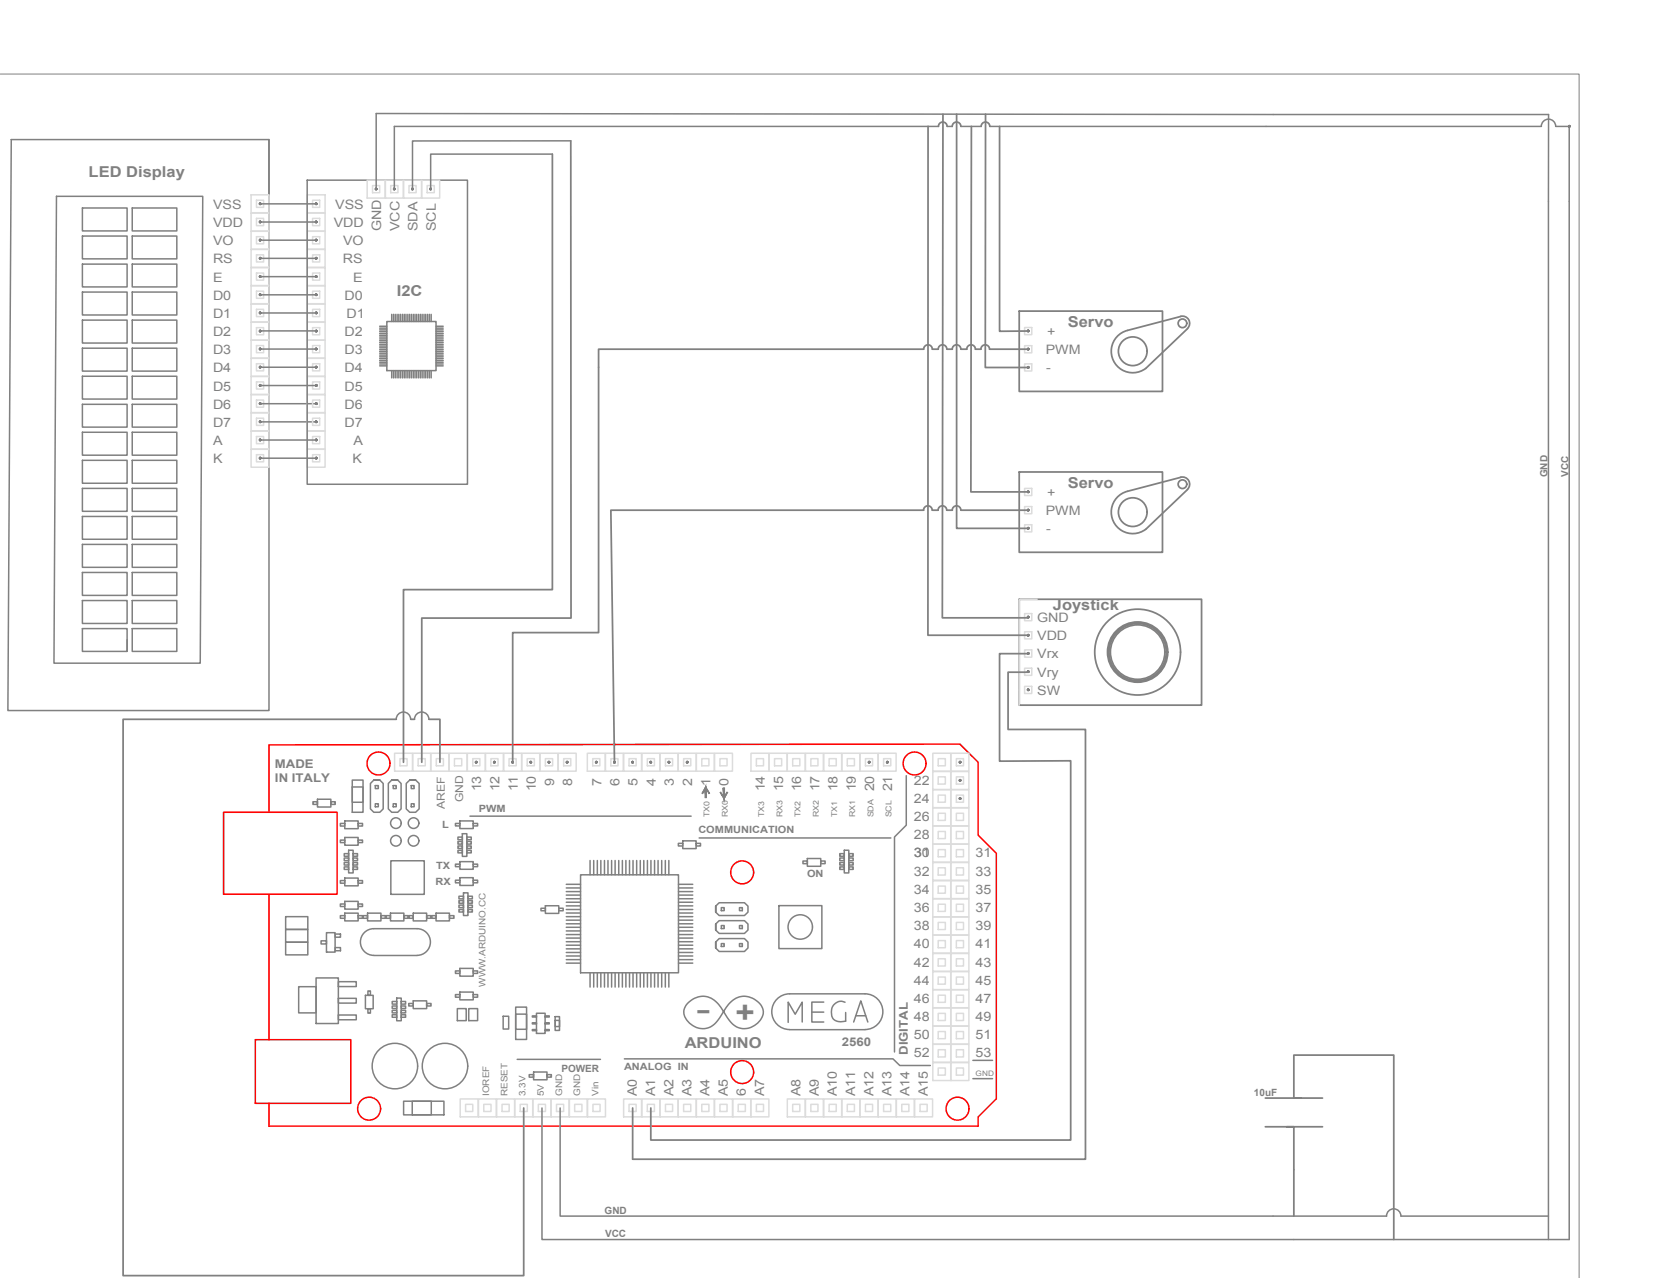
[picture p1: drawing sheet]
<svg xmlns="http://www.w3.org/2000/svg" width="279mm" height="216mm" viewBox="0 0 279 216" stroke-linecap="round" stroke-linejoin="round" font-family="sans-serif">
<!-- layer: 0 -->
<g fill="none" stroke="#f00" stroke-width=".25">
<path d="M37.8 137.2h19.2v13.9h-19.2zM45.5 137.2v-11.4l116.7-.1 3.1 3.1v12.3l3.1 3v41.5l-3.1 3.1v1.5h-119.8v-3.8M45.5 151.1v24.5M43.2 175.6h16.1v10.8h-16.1z"/>
<circle cx="64" cy="129" r="1.94"/>
<circle cx="154.6" cy="129" r="1.94"/>
<circle cx="125.4" cy="147.4" r="1.94"/>
<circle cx="62.4" cy="187.3" r="1.94"/>
<circle cx="125.4" cy="181.1" r="1.94"/>
<circle cx="161.9" cy="187.3" r="1.94"/>
</g>
<g fill="none" stroke="#dcdcdc" stroke-width=".25">
<path d="M42.4 32.9h3.1v3h-3.1zM42.4 36h3.1v3h-3.1zM42.4 39.1h3.1v3h-3.1zM43.3 33.8h1.3v1.2h-1.3zM43.3 36.9h1.3v1.2h-1.3zM43.3 40h1.3v1.2h-1.3zM51.9 32.9h3v3h-3zM51.9 36h3v3h-3zM51.9 39.1h3v3h-3zM52.8 33.8h1.2v1.2h-1.2zM52.8 36.9h1.2v1.2h-1.2zM52.8 40h1.2v1.2h-1.2z"/>
<path d="M62.1 30.4h3v3.1h-3zM63 31.3h1.2v1.3h-1.2zM65.2 30.4h3v3.1h-3zM66 31.3h1.3v1.3h-1.3zM68.2 30.4h3v3.1h-3zM69.1 31.3h1.2v1.3h-1.2zM71.3 30.4h3v3.1h-3zM72.2 31.3h1.2v1.3h-1.2zM42.4 42.1h3.1v3.1h-3.1zM42.4 45.2h3.1v3h-3.1zM42.4 48.3h3.1v3h-3.1zM42.4 51.4h3.1v3h-3.1z"/>
<path d="M42.4 54.4h3.1v3.1h-3.1zM42.4 57.5h3.1v3h-3.1zM43.3 43.1h1.3v1.2h-1.3zM43.3 46.1h1.3v1.2h-1.3zM43.3 49.2h1.3v1.2h-1.3zM43.3 52.3h1.3v1.2h-1.3zM43.3 55.4h1.3v1.2h-1.3zM43.3 58.4h1.3v1.2h-1.3zM51.9 42.1h3v3.1h-3zM51.9 45.2h3v3h-3zM51.9 48.3h3v3h-3zM51.9 51.4h3v3h-3z"/>
<path d="M51.9 54.4h3v3.1h-3zM51.9 57.5h3v3h-3zM52.8 43.1h1.2v1.2h-1.2zM52.8 46.1h1.2v1.2h-1.2zM52.8 49.2h1.2v1.2h-1.2zM52.8 52.3h1.2v1.2h-1.2zM52.8 55.4h1.2v1.2h-1.2zM52.8 58.4h1.2v1.2h-1.2zM173.2 55.3h1.2v1.2h-1.2zM173.2 58.4h1.2v1.2h-1.2zM42.4 60.5h3.1v3.1h-3.1zM42.4 63.6h3.1v3h-3.1z"/>
<path d="M42.4 66.7h3.1v3h-3.1zM42.4 69.7h3.1v3.1h-3.1zM42.4 72.8h3.1v3.1h-3.1zM42.4 75.9h3.1v3h-3.1zM43.3 61.4h1.3v1.3h-1.3zM43.3 64.5h1.3v1.2h-1.3zM43.3 67.6h1.3v1.2h-1.3zM43.3 70.7h1.3v1.2h-1.3zM43.3 73.7h1.3v1.3h-1.3zM43.3 76.8h1.3v1.2h-1.3zM51.9 60.5h3v3.1h-3zM51.9 63.6h3v3h-3z"/>
<path d="M51.9 66.7h3v3h-3zM51.9 69.7h3v3.1h-3zM51.9 72.8h3v3.1h-3zM51.9 75.9h3v3h-3zM52.8 61.4h1.2v1.3h-1.2zM52.8 64.5h1.2v1.2h-1.2zM52.8 67.6h1.2v1.2h-1.2zM52.8 70.7h1.2v1.2h-1.2zM52.8 73.7h1.2v1.3h-1.2zM52.8 76.8h1.2v1.2h-1.2zM173.2 61.5h1.2v1.2h-1.2zM173.2 82.5h1.2v1.2h-1.2z"/>
<path d="M173.2 85.6h1.2v1.2h-1.2zM173.2 88.6h1.2v1.3h-1.2zM172.3 104.3v3M172.3 107.4v3M172.3 110.4v3.1M172.3 113.5v3M172.3 116.6v2.5M173.2 103.7h1.2v1.2h-1.2zM173.2 106.7h1.2v1.2h-1.2zM173.2 109.8h1.2v1.2h-1.2zM173.2 112.9h1.2v1.2h-1.2zM173.2 116h1.2v1.2h-1.2z"/>
<path d="M175.3 101.2h-3v3.1M66.7 127.3h3v3h-3zM67.6 128.2h1.2v1.2h-1.2zM69.8 127.3h3v3h-3zM70.7 128.2h1.2v1.2h-1.2zM72.8 127.3h3.1v3h-3.1zM73.7 128.2h1.3v1.2h-1.3zM75.9 127.3h3v3h-3zM76.8 128.2h1.2v1.2h-1.2zM79 127.3h3v3h-3zM79.9 128.2h1.2v1.2h-1.2zM82.1 127.3h3v3h-3z"/>
<path d="M83 128.2h1.2v1.2h-1.2zM85.1 127.3h3.1v3h-3.1zM86 128.2h1.2v1.2h-1.2zM88.2 127.3h3v3h-3zM89.1 128.2h1.2v1.2h-1.2zM91.3 127.3h3v3h-3zM92.2 128.2h1.2v1.2h-1.2zM94.4 127.3h3v3h-3zM95.3 128.2h1.2v1.2h-1.2zM99.3 127.3h3v3h-3zM100.2 128.2h1.2v1.2h-1.2zM102.3 127.3h3.1v3h-3.1z"/>
<path d="M103.3 128.2h1.2v1.2h-1.2zM105.4 127.3h3v3h-3zM106.3 128.2h1.2v1.2h-1.2zM108.5 127.3h3v3h-3zM109.4 128.2h1.2v1.2h-1.2zM111.6 127.3h3v3h-3zM112.5 128.2h1.2v1.2h-1.2zM114.6 127.3h3.1v3h-3.1zM115.5 128.2h1.3v1.2h-1.3zM117.7 127.3h3v3h-3zM118.6 128.2h1.2v1.2h-1.2zM120.8 127.3h3v3h-3z"/>
<path d="M121.7 128.2h1.2v1.2h-1.2zM126.9 127.3h3.1v3h-3.1zM127.8 128.2h1.3v1.2h-1.3zM130 127.3h3v3h-3zM130.9 128.2h1.2v1.2h-1.2zM133.1 127.3h3v3h-3zM134 128.2h1.2v1.2h-1.2zM136.1 127.3h3.1v3h-3.1zM137.1 128.2h1.2v1.2h-1.2zM139.2 127.3h3.1v3h-3.1zM140.1 128.2h1.3v1.2h-1.3zM142.3 127.3h3v3h-3z"/>
<path d="M143.2 128.2h1.2v1.2h-1.2zM145.4 127.3h3v3h-3zM146.3 128.2h1.2v1.2h-1.2zM148.4 127.3h3.1v3h-3.1zM149.4 128.2h1.2v1.2h-1.2zM157.7 127.3h3v3h-3zM157.7 130.3h3v3.1h-3zM157.7 133.4h3v3h-3zM157.7 136.5h3v3h-3zM157.7 139.6h3v3h-3zM158.6 128.2h1.2v1.2h-1.2zM158.6 131.2h1.2v1.3h-1.2z"/>
<path d="M158.6 134.3h1.2v1.2h-1.2zM158.6 137.4h1.2v1.2h-1.2zM160.7 127.3h3.1v3h-3.1zM160.7 130.3h3.1v3.1h-3.1zM160.7 133.4h3.1v3h-3.1zM160.7 136.5h3.1v3h-3.1zM160.7 139.6h3.1v3h-3.1zM161.6 128.2h1.3v1.2h-1.3zM161.6 131.2h1.3v1.3h-1.3zM161.6 134.3h1.3v1.2h-1.3zM161.6 137.4h1.3v1.2h-1.3zM157.7 142.6h3v3h-3z"/>
<path d="M157.7 145.7h3v3h-3zM157.7 148.8h3v3h-3zM157.7 151.8h3v3.1h-3zM157.7 154.9h3v3h-3zM157.7 158h3v3h-3zM158.6 140.5h1.2v1.2h-1.2zM158.6 143.5h1.2v1.2h-1.2zM158.6 146.6h1.2v1.2h-1.2zM158.6 149.7h1.2v1.2h-1.2zM158.6 152.8h1.2v1.2h-1.2zM158.6 155.8h1.2v1.2h-1.2zM158.6 158.9h1.2v1.2h-1.2z"/>
<path d="M160.7 142.6h3.1v3h-3.1zM160.7 145.7h3.1v3h-3.1zM160.7 148.8h3.1v3h-3.1zM160.7 151.8h3.1v3.1h-3.1zM160.7 154.9h3.1v3h-3.1zM160.7 158h3.1v3h-3.1zM161.6 140.5h1.3v1.2h-1.3zM161.6 143.5h1.3v1.2h-1.3zM161.6 146.6h1.3v1.2h-1.3zM161.6 149.7h1.3v1.2h-1.3zM161.6 152.8h1.3v1.2h-1.3zM161.6 155.8h1.3v1.2h-1.3z"/>
<path d="M161.6 158.9h1.3v1.2h-1.3zM157.7 161.1h3v3h-3zM157.7 164.1h3v3.1h-3zM157.7 167.2h3v3h-3zM157.7 170.3h3v3h-3zM157.7 173.4h3v3h-3zM157.7 176.4h3v3.1h-3zM157.7 179.5h3v3h-3zM158.6 162h1.2v1.2h-1.2zM158.6 165.1h1.2v1.2h-1.2zM158.6 168.1h1.2v1.2h-1.2zM158.6 171.2h1.2v1.2h-1.2z"/>
<path d="M158.6 174.3h1.2v1.2h-1.2zM158.6 177.3h1.2v1.3h-1.2zM160.7 161.1h3.1v3h-3.1zM160.7 164.1h3.1v3.1h-3.1zM160.7 167.2h3.1v3h-3.1zM160.7 170.3h3.1v3h-3.1zM160.7 173.4h3.1v3h-3.1zM160.7 176.4h3.1v3.1h-3.1zM160.7 179.5h3.1v3h-3.1zM161.6 162h1.3v1.2h-1.3zM161.6 165.1h1.3v1.2h-1.3zM161.6 168.1h1.3v1.2h-1.3z"/>
<path d="M161.6 171.2h1.3v1.2h-1.3zM161.6 174.3h1.3v1.2h-1.3zM161.6 177.3h1.3v1.3h-1.3zM77.8 185.7h3v3h-3zM78.7 186.6h1.2v1.2h-1.2zM80.9 185.7h3v3h-3zM81.8 186.6h1.2v1.2h-1.2zM83.9 185.7h3.1v3h-3.1zM84.9 186.6h1.2v1.2h-1.2zM87 185.7h3v3h-3zM87.9 186.6h1.2v1.2h-1.2zM90.1 185.7h3v3h-3z"/>
<path d="M91 186.6h1.2v1.2h-1.2zM93.2 185.7h3v3h-3zM94.1 186.6h1.2v1.2h-1.2zM96.2 185.7h3.1v3h-3.1zM97.1 186.6h1.3v1.2h-1.3zM99.3 185.7h3v3h-3zM100.2 186.6h1.2v1.2h-1.2zM105.4 185.7h3v3h-3zM106.3 186.6h1.2v1.2h-1.2zM108.5 185.7h3v3h-3zM109.4 186.6h1.2v1.2h-1.2zM111.6 185.7h3v3h-3z"/>
<path d="M112.5 186.6h1.2v1.2h-1.2zM114.6 185.7h3.1v3h-3.1zM115.5 186.6h1.3v1.2h-1.3zM117.7 185.7h3v3h-3zM118.6 186.6h1.2v1.2h-1.2zM120.8 185.7h3v3h-3zM121.7 186.6h1.2v1.2h-1.2zM123.9 185.7h3v3h-3zM124.8 186.6h1.2v1.2h-1.2zM126.9 185.7h3.1v3h-3.1zM127.8 186.6h1.3v1.2h-1.3zM133.1 185.7h3v3h-3z"/>
<path d="M134 186.6h1.2v1.2h-1.2zM136.1 185.7h3.1v3h-3.1zM137.1 186.6h1.2v1.2h-1.2zM139.2 185.7h3.1v3h-3.1zM140.1 186.6h1.3v1.2h-1.3zM142.3 185.7h3v3h-3zM143.2 186.6h1.2v1.2h-1.2zM145.4 185.7h3v3h-3zM146.3 186.6h1.2v1.2h-1.2zM148.4 185.7h3.1v3h-3.1zM149.4 186.6h1.2v1.2h-1.2zM151.5 185.7h3v3h-3z"/>
<path d="M152.4 186.6h1.2v1.2h-1.2zM154.6 185.7h3v3h-3zM155.5 186.6h1.2v1.2h-1.2zM158.6 180.4h1.2v1.2h-1.2zM161.6 180.4h1.3v1.2h-1.3z"/>
</g>
<g fill="none" stroke="#808080" stroke-width=".25">
<path d="M1.9 23.6h43.6v96.4h-44.2zM9.5 33.2h24.8l-.5 78.8h-24.7zM13.9 35.1h7.6v3.9h-7.6zM13.9 39.9h7.6v3.8h-7.6zM22.4 35.1h7.5v3.9h-7.5zM22.4 39.9h7.5v3.8h-7.5zM43.9 37.5h9.5M43.9 34.4h9.5M44 34.4h.1M44 37.5h.1M45.5 23.6v9.3M51.9 30.4h27.1v51.4h-27.1z"/>
<path d="M53.4 34.4h.1M53.4 37.5h.1M63.6 31.9h.1M63.6 31.9v-12.7l198.1 .1v190.1M66.7 31.9h.1M69.7 31.9h.1M72.8 31.9h.1M93.4 26h-20.6v5.9M96.5 23.8h-26.8v8.1M158.6 21.4h-91.9v10.5M160.1 21.4h.9M162.4 21.4h3.5"/>
<path d="M167.3 21.4h93.2M260.5 21.3a1.22 1.22 0 0 1 1.2-1.2 1.22 1.22 0 0 1 1.3 1.2l2.2 .1M265.2 21.4v188h-173.6v-22.2M265.3 21.4h.1M13.9 44.6h7.6v3.9h-7.6zM13.9 49.3h7.6v3.9h-7.6zM13.9 54.1h7.6v3.9h-7.6zM13.9 58.8h7.6v3.9h-7.6zM22.4 44.6h7.5v3.9h-7.5zM22.4 49.3h7.5v3.9h-7.5zM22.4 54.1h7.5v3.9h-7.5zM22.4 58.8h7.5v3.9h-7.5z"/>
<path d="M43.9 59h9.5M43.9 55.9h9.5M43.9 52.9h9.5M43.9 49.8h9.5M43.9 46.7h9.5M43.9 43.6h9.5M43.9 40.6h9.5M44 40.6h.1M44 43.6h.1M44 46.7h.1M44 49.8h.1M44 59h.1"/>
<path d="M44 55.9h.1M44 52.9h.1M53.4 40.6h.1M53.4 43.6h.1M53.4 46.7h.1M53.4 49.8h.1M53.4 59h.1M53.5 52.9h.1M53.5 55.9h.1M64.2 58.5h1.2M64.2 58.8h1.2M64.2 59.1h1.2"/>
<path d="M64.2 59.4h1.2M64.2 59.7h1.2M64.2 60h1.2M64.2 55.1h1.2M64.2 55.4h1.2M64.2 55.7h1.2M64.2 56h1.2M64.2 56.3h1.2M64.2 56.6h1.2M64.2 56.9h1.2M64.2 57.3h1.2M64.2 57.6h1.2"/>
<path d="M64.2 57.8h1.2M64.2 58.2h1.2M65.4 54.3h8.3v8.3h-8.3zM66.2 53.1v1.2M66.5 53.1v1.2M66.8 53.1v1.2M67.1 53.1v1.2M67.4 53.1v1.2M67.7 53.1v1.2M68 53.1v1.2M68.3 53.1v1.2M68.6 53.1v1.2"/>
<path d="M68.9 53.1v1.2M69.2 53.1v1.2M69.5 53.1v1.2M69.9 53.1v1.2M70.1 53.1v1.2M70.4 53.1v1.2M70.8 53.1v1.2M71.1 53.1v1.2M71.4 53.1v1.2M71.7 53.1v1.2M72 53.1v1.2M72.3 53.1v1.2"/>
<path d="M72.6 53.1v1.2M72.9 53.1v1.2M73.7 58.5h1.2M73.7 58.8h1.2M73.7 59.1h1.2M73.7 59.4h1.2M73.7 59.7h1.2M73.7 60h1.2M73.7 55.1h1.2M73.7 55.4h1.2M73.7 55.7h1.2M73.7 56h1.2"/>
<path d="M73.7 56.3h1.2M73.7 56.6h1.2M73.7 56.9h1.2M73.7 57.3h1.2M73.7 57.6h1.2M73.7 57.8h1.2M73.7 58.2h1.2M173.8 55.9h.1M173.8 59h.1M13.9 63.6h7.6v3.8h-7.6zM13.9 68.3h7.6v3.9h-7.6zM13.9 73h7.6v3.9h-7.6z"/>
<path d="M13.9 77.8h7.6v3.8h-7.6zM22.4 63.6h7.5v3.8h-7.5zM22.4 68.3h7.5v3.9h-7.5zM22.4 73h7.5v3.9h-7.5zM22.4 77.8h7.5v3.8h-7.5zM43.9 71.3h9.5M43.9 68.2h9.5M43.9 77.4h9.5M43.9 74.3h9.5M43.9 65.1h9.5M43.9 62h9.5M44 62h.1"/>
<path d="M44 68.2h.1M44 65.1h.1M44 71.3h.1M44 74.3h.1M44 77.4h.1M53.4 62h.1M53.4 71.3h.1M53.5 65.1h.1M53.5 68.2h.1M53.5 74.3h.1M53.5 77.4h.1M64.2 60.3h1.2"/>
<path d="M64.2 60.6h1.2M64.2 60.9h1.2M64.2 61.2h1.2M64.2 61.5h1.2M64.2 61.8h1.2M66.2 62.6v1.2M66.5 62.6v1.2M66.8 62.6v1.2M67.1 62.6v1.2M67.4 62.6v1.2M67.7 62.6v1.2M68 62.6v1.2"/>
<path d="M68.3 62.6v1.2M68.6 62.6v1.2M68.9 62.6v1.2M69.2 62.6v1.2M69.5 62.6v1.2M69.9 62.6v1.2M70.1 62.6v1.2M70.4 62.6v1.2M70.8 62.6v1.2M71.1 62.6v1.2M71.4 62.6v1.2M71.7 62.6v1.2"/>
<path d="M72 62.6v1.2M72.3 62.6v1.2M72.6 62.6v1.2M72.9 62.6v1.2M73.7 60.3h1.2M73.7 60.6h1.2M73.7 60.9h1.2M73.7 61.2h1.2M73.7 61.5h1.2M73.7 61.8h1.2M173.8 62.1h.1M13.9 82.5h7.6v3.9h-7.6z"/>
<path d="M13.9 87.2h7.6v3.9h-7.6zM13.9 92h7.6v3.8h-7.6zM13.9 96.7h7.6v3.9h-7.6zM22.4 82.5h7.5v3.9h-7.5zM22.4 87.2h7.5v3.9h-7.5zM22.4 92h7.5v3.8h-7.5zM22.4 96.7h7.5v3.9h-7.5zM173.8 83.1h.1M173.8 86.2h.1M173.8 89.3h.1M13.9 101.5h7.6v3.8h-7.6zM13.9 106.2h7.6v3.8h-7.6z"/>
<path d="M21.5 108.1v1.9M22.4 101.5h7.5v3.8h-7.5zM22.4 106.2h7.5v3.8h-7.5zM173.8 104.3h.1M173.8 107.3h.1M173.8 110.4h.1M173.8 113.5h.1M173.8 116.5h.1M52.9 135.4h.8v.5h-.8zM53.7 135h2.2v1.3h-2.2zM55.9 135.4h.8v.5h-.8zM57.5 139.1h.8v.5h-.8z"/>
<path d="M58.3 138.7h2.2v1.3h-2.2zM59.5 131.8h1.9v5.4h-1.9zM59.5 132.9h1.9v2.6h-1.9zM60.5 139.1h.8v.5h-.8zM63.2 131.8h1zM63.2 131.8l-.6 .6v4.3l.6 .5h1l.6-.5v-4.3l-.6-.6M63.4 132.7h.5v.5h-.5zM63.4 135.8h.5v.5h-.5zM66.2 131.8h1zM66.2 131.8l-.6 .6v4.3l.6 .5h1l.6-.5v-4.3l-.6-.6M66.5 132.7h.5v.5h-.5zM66.5 135.8h.5v.5h-.5z"/>
<path d="M67 121.5a1.22 1.22 0 0 1 1.2-1.2 1.22 1.22 0 0 1 1.2 1.2M69.3 131.8h1zM69.3 131.8l-.6 .6v4.3l.6 .5h1l.5-.5v-4.3l-.5-.6M69.5 132.7h.5v.5h-.5zM69.5 135.8h.5v.5h-.5zM70.1 121.5a1.22 1.22 0 0 1 1.2-1.2 1.22 1.22 0 0 1 1.2 1.2M77 139.1h.7v.4h-.7zM77.7 138.7h2.3v1.3h-2.3zM79.4 137.9h37.4M80 139.1h.7v.4h-.7zM80.5 128.8h.1M83.6 128.8h.1"/>
<path d="M86.7 128.8h.1M89.7 128.8h.1M92.8 128.8h.1M95.9 128.8h.1M100.8 128.8h.1M103.9 128.8h.1M106.9 128.8h.1M110 128.8h.1M113.1 128.8h.1M116.2 128.8h.1M146.9 128.8h.1M150 128.8h.1"/>
<path d="M153.2 131v8.4l-2 2v36.3M162.3 128.8h.1M162.3 131.8h.1M162.3 134.9h.1M48.3 154.9h3.7v2.1h-3.7zM48.3 157h3.7v2.2h-3.7zM48.3 159.2h3.7v2.1h-3.7zM54.3 158.9h.9v.6h-.9zM55.2 157.6h1.4v3.2h-1.4zM56.6 157.8h1v.5h-1zM57.5 154.7h.8v.4h-.8zM57.5 152.7h.8v.4h-.8z"/>
<path d="M57.5 148.8h.8v.4h-.8zM57.5 141.9h.8v.4h-.8zM58.2 144.9h.7v.5h-.7zM58.2 145.7h.7v.4h-.7zM58.2 146.5h.7v.4h-.7zM58.2 144.2h.7v.5h-.7zM58.3 154.3h2.2v1.3h-2.2zM58.3 152.3h2.2v1.3h-2.2zM58.3 148.3h2.2v1.3h-2.2zM58.3 141.5h2.2v1.3h-2.2zM58.9 143.6h.8v3.9h-.8zM59.7 144.9h.7v.5h-.7z"/>
<path d="M59.7 145.7h.7v.4h-.7zM59.7 146.5h.7v.4h-.7zM59.7 144.2h.7v.5h-.7zM60.5 154.7h.8v.4h-.8zM60.5 152.7h.8v.4h-.8zM60.5 148.8h.8v.4h-.8zM60.5 141.9h.8v.4h-.8zM61.4 154.7h.7v.4h-.7zM62.1 154.3h2.3v1.3h-2.3zM64.4 154.7h.8v.4h-.8zM65.3 154.7h.7v.4h-.7zM66 154.3h2.3v1.3h-2.3z"/>
<path d="M66.1 145.4h5.6v5.7h-5.6zM68.3 154.7h.7v.4h-.7zM69.1 154.7h.8v.4h-.8zM69.9 154.3h2.2v1.3h-2.2zM70.5 156.9a2.25 2.25 0 0 1 2.2 2.2 2.25 2.25 0 0 1-2.2 2.3M70.5 156.9h-7.3a2.25 2.25 0 0 0-2.3 2.2 2.25 2.25 0 0 0 2.3 2.3M72.1 154.7h.8v.4h-.8zM73 154.7h.7v.4h-.7zM73.7 154.3h2.3v1.3h-2.3zM76 154.7h.7v.4h-.7zM77 148.7h.7v.4h-.7zM77 146h.7v.4h-.7z"/>
<path d="M77.4 142.2h.7v.4h-.7zM77.4 142.9h.7v.4h-.7zM77.4 143.7h.7v.4h-.7zM77.4 141.4h.7v.5h-.7zM77.6 152.1h.7v.5h-.7zM77.6 152.9h.7v.4h-.7zM77.6 153.6h.7v.5h-.7zM77.6 151.4h.7v.4h-.7zM77.7 148.3h2.3v1.3h-2.3zM77.7 145.6h2.3v1.3h-2.3zM78.1 140.8h.8v3.9h-.8zM78.3 150.8h.8v3.9h-.8z"/>
<path d="M78.9 142.2h.8v.4h-.8zM78.9 142.9h.8v.4h-.8zM78.9 143.7h.8v.4h-.8zM78.9 141.4h.8v.5h-.8zM79.1 152.1h.7v.5h-.7zM79.1 152.9h.7v.4h-.7zM79.1 153.6h.7v.5h-.7zM79.1 151.4h.7v.4h-.7zM80 148.7h.7v.4h-.7zM80 146h.7v.4h-.7zM91.4 153.4h.8v.5h-.8zM92.2 153h2.2v1.3h-2.2z"/>
<path d="M94.4 153.4h.8v.5h-.8zM95.7 156.1h2.4M95.7 156.7h2.4M95.7 157.3h2.4M95.7 157.9h2.4M95.7 158.5h2.4M95.7 159.1h2.4M95.7 159.7h2.4M95.7 149.4h2.4M95.7 150h2.4M95.7 150.6h2.4M95.7 151.2h2.4"/>
<path d="M95.7 151.8h2.4M95.7 152.4h2.4M95.7 153h2.4M95.7 153.6h2.4M95.7 154.2h2.4M95.7 154.9h2.4M95.7 155.4h2.4M98.1 147.8h16.6v16.5h-16.6zM99.7 145.4v2.4M100.4 145.4v2.4M101 145.4v2.4M101.6 145.4v2.4"/>
<path d="M102.2 145.4v2.4M102.8 145.4v2.4M103.4 145.4v2.4M104 145.4v2.4M104.6 145.4v2.4M105.2 145.4v2.4M105.8 145.4v2.4M106.4 145.4v2.4M107 145.4v2.4M107.6 145.4v2.4M108.2 145.4v2.4M108.8 145.4v2.4"/>
<path d="M109.4 145.4v2.4M110 145.4v2.4M110.6 145.4v2.4M111.2 145.4v2.4M111.8 145.4v2.4M112.5 145.4v2.4M113.1 145.4v2.4M114.7 142.5h.7v.4h-.7zM114.7 156.1h2.4M114.7 156.7h2.4M114.7 157.3h2.4M114.7 157.9h2.4"/>
<path d="M114.7 158.5h2.4M114.7 159.1h2.4M114.7 159.7h2.4M114.7 149.4h2.4M114.7 150h2.4M114.7 150.6h2.4M114.7 151.2h2.4M114.7 151.8h2.4M114.7 152.4h2.4M114.7 153h2.4M114.7 153.6h2.4M114.7 154.2h2.4"/>
<path d="M114.7 154.9h2.4M114.7 155.4h2.4M115.4 142h2.3v1.4h-2.3zM117.7 142.5h.7v.4h-.7zM118.2 141.6h32.4M121 153.1v1zM121 153.1l.6-.6h4.2l.6 .6v1l-.6 .6h-4.2l-.6-.6M121 156.1v1zM121 156.1l.6-.6h4.2l.6 .6v1l-.6 .6h-4.2l-.6-.6M121 159.2v.9zM121 159.2l.6-.6h4.2l.6 .6v.9l-.6 .6h-4.2l-.6-.6M121.9 153.3h.5v.5h-.5z"/>
<path d="M121.9 156.4h.5v.5h-.5zM121.9 159.4h.5v.5h-.5zM125 153.3h.5v.5h-.5zM125 156.4h.5v.5h-.5zM125 159.4h.5v.5h-.5zM131.7 153h7.2v7.3h-7.2zM135.7 145.5h.8v.4h-.8zM136.5 145h2.2v1.3h-2.2zM138.7 145.5h.8v.4h-.8zM141.9 144.9h.8v.5h-.8zM141.9 145.7h.8v.4h-.8zM141.9 146.5h.8v.4h-.8z"/>
<path d="M141.9 144.2h.8v.5h-.8zM142.7 143.6h.8v3.9h-.8zM143.5 144.9h.7v.5h-.7zM143.5 145.7h.7v.4h-.7zM143.5 146.5h.7v.4h-.7zM143.5 144.2h.7v.5h-.7zM50.5 166.7h2.9v4.4h-2.9zM53.4 165.2h3.8v7.7h-3.8zM56.6 160.1h1v.5h-1zM57.2 165.8h3v.9h-3zM57.2 171.5h3v.8h-3zM57.2 168.7h3v.8h-3z"/>
<path d="M61.8 168.1h1.3v2.3h-1.3zM62.2 170.4h.4v.8h-.4zM62.2 167.4h.4v.7h-.4zM63.2 161.4h7.3M66.3 169.9h.8v.5h-.8zM66.3 170.7h.8v.4h-.8zM66.3 171.4h.8v.5h-.8zM66.3 169.2h.8v.4h-.8zM67.1 168.6h.7v3.8h-.7zM67.8 169.9h.8v.5h-.8zM67.8 170.7h.8v.4h-.8zM67.8 171.4h.8v.5h-.8z"/>
<path d="M67.8 169.2h.8v.4h-.8zM69.1 169.5h.8v.4h-.8zM69.9 169.1h2.2v1.3h-2.2zM72.1 169.5h.8v.4h-.8zM77 164h.7v.4h-.7zM77 168h.7v.5h-.7zM77.3 170.4h1.5v2h-1.5zM77.7 163.6h2.3v1.3h-2.3zM77.7 167.6h2.3v1.3h-2.3zM79.2 170.4h1.5v2h-1.5zM80 164h.7v.4h-.7zM80 168h.7v.5h-.7z"/>
<path d="M85 171.7h1v2.1h-1zM87.2 170.1h1.8v5.5h-1.8zM87.2 171.3h1.8v2.6h-1.8zM87.4 179h14.1M90 172.8h.7v.2h-.7zM90 171.6h.7v.2h-.7zM90 173.9h.7v.2h-.7zM90.7 171.2h1.4v3.4h-1.4zM92.1 172.8h.7v.2h-.7zM92.1 171.6h.7v.2h-.7zM92.1 173.9h.7v.2h-.7zM93.8 171.7h.8v2.4h-.8z"/>
<path d="M93.8 172.4h.8v1h-.8zM95.7 160.3h2.4M95.7 160.9h2.4M95.7 161.5h2.4M95.7 162.1h2.4M95.7 162.7h2.4M99.7 164.3v2.5M100.4 164.3v2.5M101 164.3v2.5M101.6 164.3v2.5M102.2 164.3v2.5M102.8 164.3v2.5"/>
<path d="M103.4 164.3v2.5M104 164.3v2.5M104.6 164.3v2.5M105.2 164.3v2.5M105.5 178.9h45.4l1.2 1.1h5.1M105.8 164.3v2.5M106.4 164.3v2.5M107 164.3v2.5M107.6 164.3v2.5M108.2 164.3v2.5M108.8 164.3v2.5M109.4 164.3v2.5"/>
<path d="M110 164.3v2.5M110.6 164.3v2.5M111.2 164.3v2.5M111.8 164.3v2.5M112.5 164.3v2.5M113.1 164.3v2.5M114.7 160.3h2.4M114.7 160.9h2.4M114.7 161.5h2.4M114.7 162.1h2.4M114.7 162.7h2.4M116.2 169.5a3.4 3.4 0 0 1 5.6 .7l.5 .7a4.4 4.4 0 0 1 3.5-2.6 3.2 3.2 0 0 1 3.2 2.6 3.2 3.2 0 0 1-2.7 2.8 3.2 3.2 0 0 1-3.4-1.8l-.6-1a4.9 4.9 0 0 1-2.7 2.8 3.2 3.2 0 0 1-4-3z"/>
<path d="M133.5 167.9a3 3 0 0 0-3 3 3 3 0 0 0 3 3M133.5 167.9h12.7a3 3 0 0 1 3 3 3 3 0 0 1-3 3h-12.7M135.6 172.7v-3.4l-1.2 2-1.2-2v3.4M137.2 171h2M139.2 169.3h-2v3.4h2M142.8 169.3a1.7 1.7 0 0 0-1.8 .3 1.7 1.7 0 0 0-.4 1.8 1.42 1.42 0 0 0 1.9 1.2l.4-.1v-1.5M144.3 172.7l1.2-3.6 1.2 3.6M144.7 171.6h1.6M164.4 179.1h3.4M68.2 186h6.8v2.3h-6.8zM69.7 186h3.2v2.3h-3.2zM89.5 181.5h.7v.5h-.7z"/>
<path d="M90.2 181.1h2.3v1.3h-2.3zM92.5 181.5h.7v.5h-.7zM94.7 187.2v18.2h139.7M164.4 182.2h3.4M234.4 205.4a1.22 1.22 0 0 1 1.2-1.2 1.22 1.22 0 0 1 1.2 1.2h24.9"/>
<circle cx="44" cy="37.5" r=".12"/>
<circle cx="44" cy="34.4" r=".12"/>
<circle cx="44" cy="37.5" r=".03"/>
<circle cx="44" cy="34.4" r=".03"/>
<circle cx="44" cy="34.4" r=".05"/>
<circle cx="44" cy="37.5" r=".05"/>
<circle cx="53.4" cy="37.5" r=".12"/>
<circle cx="53.4" cy="34.4" r=".12"/>
<circle cx="53.4" cy="34.4" r=".03"/>
<circle cx="53.4" cy="37.5" r=".03"/>
<circle cx="53.4" cy="37.5" r=".05"/>
<circle cx="53.4" cy="34.4" r=".05"/>
<circle cx="63.6" cy="31.9" r=".12"/>
<circle cx="63.6" cy="31.9" r=".03"/>
<circle cx="63.6" cy="31.9" r=".05"/>
<circle cx="66.6" cy="31.9" r=".12"/>
<circle cx="66.6" cy="31.9" r=".07"/>
<circle cx="66.6" cy="31.9" r=".03"/>
<circle cx="69.7" cy="31.9" r=".12"/>
<circle cx="69.7" cy="31.9" r=".03"/>
<circle cx="69.7" cy="31.9" r=".05"/>
<circle cx="72.8" cy="31.9" r=".12"/>
<circle cx="72.8" cy="31.9" r=".03"/>
<circle cx="72.8" cy="31.9" r=".05"/>
<circle cx="265.3" cy="21.3" r=".12"/>
<circle cx="265.3" cy="21.3" r=".07"/>
<circle cx="265.3" cy="21.3" r=".03"/>
<circle cx="44" cy="59" r=".12"/>
<circle cx="44" cy="46.7" r=".12"/>
<circle cx="44" cy="43.6" r=".12"/>
<circle cx="44" cy="49.8" r=".12"/>
<circle cx="44" cy="40.6" r=".12"/>
<circle cx="44" cy="52.9" r=".12"/>
<circle cx="44" cy="55.9" r=".12"/>
<circle cx="44" cy="52.9" r=".03"/>
<circle cx="44" cy="49.8" r=".03"/>
<circle cx="44" cy="55.9" r=".03"/>
<circle cx="44" cy="40.6" r=".03"/>
<circle cx="44" cy="43.6" r=".03"/>
<circle cx="44" cy="59" r=".03"/>
<circle cx="44" cy="46.7" r=".03"/>
<circle cx="44" cy="59" r=".05"/>
<circle cx="44" cy="49.8" r=".05"/>
<circle cx="44" cy="46.7" r=".05"/>
<circle cx="44" cy="55.9" r=".05"/>
<circle cx="44" cy="52.9" r=".05"/>
<circle cx="44" cy="40.6" r=".05"/>
<circle cx="44" cy="43.6" r=".05"/>
<circle cx="53.4" cy="59" r=".12"/>
<circle cx="53.4" cy="46.7" r=".12"/>
<circle cx="53.4" cy="40.6" r=".12"/>
<circle cx="53.4" cy="49.8" r=".12"/>
<circle cx="53.4" cy="43.6" r=".12"/>
<circle cx="53.4" cy="49.8" r=".03"/>
<circle cx="53.4" cy="43.6" r=".03"/>
<circle cx="53.4" cy="46.7" r=".03"/>
<circle cx="53.4" cy="40.6" r=".03"/>
<circle cx="53.4" cy="59" r=".03"/>
<circle cx="53.4" cy="40.6" r=".05"/>
<circle cx="53.4" cy="59" r=".05"/>
<circle cx="53.4" cy="43.6" r=".05"/>
<circle cx="53.4" cy="46.7" r=".05"/>
<circle cx="53.4" cy="49.8" r=".05"/>
<circle cx="53.5" cy="55.9" r=".12"/>
<circle cx="53.5" cy="52.9" r=".12"/>
<circle cx="53.5" cy="55.9" r=".07"/>
<circle cx="53.5" cy="52.9" r=".07"/>
<circle cx="53.5" cy="52.9" r=".03"/>
<circle cx="53.5" cy="55.9" r=".03"/>
<circle cx="173.8" cy="55.9" r=".12"/>
<circle cx="173.8" cy="59" r=".12"/>
<circle cx="173.8" cy="59" r=".03"/>
<circle cx="173.8" cy="55.9" r=".03"/>
<circle cx="173.8" cy="55.9" r=".05"/>
<circle cx="173.8" cy="59" r=".05"/>
<circle cx="44" cy="71.3" r=".12"/>
<circle cx="44" cy="77.4" r=".12"/>
<circle cx="44" cy="62" r=".12"/>
<circle cx="44" cy="65.1" r=".12"/>
<circle cx="44" cy="74.3" r=".12"/>
<circle cx="44" cy="68.2" r=".12"/>
<circle cx="44" cy="68.2" r=".03"/>
<circle cx="44" cy="74.3" r=".03"/>
<circle cx="44" cy="62" r=".03"/>
<circle cx="44" cy="65.1" r=".03"/>
<circle cx="44" cy="71.3" r=".03"/>
<circle cx="44" cy="77.4" r=".03"/>
<circle cx="44" cy="65.1" r=".05"/>
<circle cx="44" cy="71.3" r=".05"/>
<circle cx="44" cy="62" r=".05"/>
<circle cx="44" cy="68.2" r=".05"/>
<circle cx="44" cy="74.3" r=".05"/>
<circle cx="44" cy="77.4" r=".05"/>
<circle cx="53.4" cy="62" r=".12"/>
<circle cx="53.4" cy="71.3" r=".12"/>
<circle cx="53.4" cy="62" r=".03"/>
<circle cx="53.4" cy="71.3" r=".03"/>
<circle cx="53.4" cy="62" r=".05"/>
<circle cx="53.4" cy="71.3" r=".05"/>
<circle cx="53.5" cy="65.1" r=".12"/>
<circle cx="53.5" cy="68.2" r=".12"/>
<circle cx="53.5" cy="74.3" r=".12"/>
<circle cx="53.5" cy="77.4" r=".12"/>
<circle cx="53.5" cy="74.3" r=".07"/>
<circle cx="53.5" cy="77.4" r=".07"/>
<circle cx="53.5" cy="65.1" r=".07"/>
<circle cx="53.5" cy="68.2" r=".07"/>
<circle cx="53.5" cy="74.3" r=".03"/>
<circle cx="53.5" cy="65.1" r=".03"/>
<circle cx="53.5" cy="68.2" r=".03"/>
<circle cx="53.5" cy="77.4" r=".03"/>
<circle cx="173.8" cy="62.1" r=".12"/>
<circle cx="173.8" cy="62.1" r=".03"/>
<circle cx="173.8" cy="62.1" r=".05"/>
<circle cx="173.8" cy="83.1" r=".12"/>
<circle cx="173.8" cy="89.2" r=".12"/>
<circle cx="173.8" cy="86.2" r=".12"/>
<circle cx="173.8" cy="83.1" r=".03"/>
<circle cx="173.8" cy="86.2" r=".03"/>
<circle cx="173.8" cy="89.2" r=".03"/>
<circle cx="173.8" cy="83.1" r=".05"/>
<circle cx="173.8" cy="89.2" r=".05"/>
<circle cx="173.8" cy="86.2" r=".05"/>
<circle cx="173.8" cy="107.3" r=".12"/>
<circle cx="173.8" cy="116.5" r=".12"/>
<circle cx="173.8" cy="110.4" r=".12"/>
<circle cx="173.8" cy="104.3" r=".12"/>
<circle cx="173.8" cy="113.5" r=".12"/>
<circle cx="173.8" cy="110.4" r=".03"/>
<circle cx="173.8" cy="113.5" r=".03"/>
<circle cx="173.8" cy="116.5" r=".03"/>
<circle cx="173.8" cy="104.3" r=".03"/>
<circle cx="173.8" cy="107.3" r=".03"/>
<circle cx="173.8" cy="110.4" r=".05"/>
<circle cx="173.8" cy="113.5" r=".05"/>
<circle cx="173.8" cy="104.3" r=".05"/>
<circle cx="173.8" cy="107.3" r=".05"/>
<circle cx="173.8" cy="116.5" r=".05"/>
<circle cx="66.9" cy="139.1" r=".9"/>
<circle cx="69.9" cy="139.1" r=".9"/>
<circle cx="80.5" cy="128.8" r=".12"/>
<circle cx="80.5" cy="128.8" r=".03"/>
<circle cx="80.5" cy="128.8" r=".05"/>
<circle cx="83.6" cy="128.8" r=".12"/>
<circle cx="83.6" cy="128.8" r=".03"/>
<circle cx="83.6" cy="128.8" r=".05"/>
<circle cx="86.6" cy="128.8" r=".12"/>
<circle cx="86.6" cy="128.8" r=".03"/>
<circle cx="86.6" cy="128.8" r=".05"/>
<circle cx="89.7" cy="128.8" r=".12"/>
<circle cx="89.7" cy="128.8" r=".07"/>
<circle cx="89.7" cy="128.8" r=".03"/>
<circle cx="92.8" cy="128.8" r=".12"/>
<circle cx="92.8" cy="128.8" r=".03"/>
<circle cx="92.8" cy="128.8" r=".05"/>
<circle cx="95.9" cy="128.8" r=".12"/>
<circle cx="95.9" cy="128.8" r=".03"/>
<circle cx="95.9" cy="128.8" r=".05"/>
<circle cx="100.8" cy="128.8" r=".12"/>
<circle cx="100.8" cy="128.8" r=".07"/>
<circle cx="100.8" cy="128.8" r=".03"/>
<circle cx="103.9" cy="128.8" r=".12"/>
<circle cx="103.9" cy="128.8" r=".03"/>
<circle cx="103.9" cy="128.8" r=".05"/>
<circle cx="106.9" cy="128.8" r=".12"/>
<circle cx="106.9" cy="128.8" r=".03"/>
<circle cx="106.9" cy="128.8" r=".05"/>
<circle cx="110" cy="128.8" r=".12"/>
<circle cx="110" cy="128.8" r=".07"/>
<circle cx="110" cy="128.8" r=".03"/>
<circle cx="113.1" cy="128.8" r=".12"/>
<circle cx="113.1" cy="128.8" r=".03"/>
<circle cx="113.1" cy="128.8" r=".05"/>
<circle cx="116.2" cy="128.8" r=".12"/>
<circle cx="116.2" cy="128.8" r=".03"/>
<circle cx="116.2" cy="128.8" r=".05"/>
<circle cx="146.9" cy="128.8" r=".12"/>
<circle cx="146.9" cy="128.8" r=".03"/>
<circle cx="146.9" cy="128.8" r=".05"/>
<circle cx="150" cy="128.8" r=".12"/>
<circle cx="150" cy="128.8" r=".07"/>
<circle cx="150" cy="128.8" r=".03"/>
<circle cx="162.3" cy="131.8" r=".12"/>
<circle cx="162.3" cy="128.8" r=".12"/>
<circle cx="162.3" cy="134.9" r=".12"/>
<circle cx="162.3" cy="131.8" r=".07"/>
<circle cx="162.3" cy="134.9" r=".07"/>
<circle cx="162.3" cy="128.8" r=".07"/>
<circle cx="162.3" cy="128.8" r=".03"/>
<circle cx="162.3" cy="131.8" r=".03"/>
<circle cx="162.3" cy="134.9" r=".03"/>
<circle cx="66.9" cy="142" r=".9"/>
<circle cx="69.9" cy="142" r=".9"/>
<circle cx="135.3" cy="156.6" r="2.06"/>
<circle cx="66.7" cy="180.1" r="3.8"/>
<circle cx="75.2" cy="180.1" r="3.8"/>
</g>
<g fill="#808080" stroke="#808080" stroke-width=".17">
<path d="M122.4 133.1l.1 1.4v-1.4zM122.4 133.1l.1 1.4-.1 .5zM122.9 133.8l-.4 .7-.1 .5zM122.9 133.8l.1 .1-.6 1.1z"/>
<path d="M122.2 133.1l.2 1.9v-1.9zM122.2 133.1l.2 1.9-.2-.5zM121.7 133.9l.7 1.1-.2-.5zM121.7 133.9l.1-.1 .4 .7z"/>
<path d="M119.3 132.9v1.8h.1zM119.3 132.9l.1 1.8zM119.3 132.9l.1 .5 .5 .6zM119.4 133.4l.5 .6-.1 .1z"/>
<path d="M119.2 133.4v1.3h.1zM119.3 132.9v1.8l-.1-1.3zM119.3 132.9l-.6 1.2zM119.3 132.9l-.6 1.2-.1-.1z"/>
</g>
<g fill="none" stroke="#808080" stroke-width=".3">
<path d="M159.4 19.3l-.1 85.1h14.5M161.7 19.3v70h12.1M166.6 19.3l-.1 42.8h7.3M93.4 26v73.6h-25.2v29.2M96.5 23.8v80.6h-25.2v24.4M156.9 21.3l-.1 86h17M158.6 21.3a.73 .73 0 0 1 .8-.7 .73 .73 0 0 1 .7 .7M161 21.3a.73 .73 0 0 1 .7-.7 .73 .73 0 0 1 .7 .7M164.2 21.4l-.1 61.7h9.7M165.8 21.3a.73 .73 0 0 1 .8-.7 .73 .73 0 0 1 .7 .7M169 21.4v34.6l4.8-.1M160 59a.72 .72 0 0 0-.7-.7 .72 .72 0 0 0-.7 .7h-1a.73 .73 0 0 0-.7-.7 .73 .73 0 0 0-.8 .7h-54.9v47.9h-14.5v21.8"/>
<path d="M160.1 59h.9a.73 .73 0 0 1 .7-.7 .73 .73 0 0 1 .7 .7h1M163.4 59a.73 .73 0 0 1 .7-.7 .73 .73 0 0 1 .8 .7h.9a.73 .73 0 0 1 .7-.7 .73 .73 0 0 1 .8 .7h6.5M172.3 52.6h24.2v13.5h-24.2zM199.5 53.4a1.22 1.22 0 0 1 1.4 .6 1.22 1.22 0 0 1-.2 1.5M199.6 53.5l-9 2.3a3.6 3.6 0 0 0-2.4 5.1 3.6 3.6 0 0 0 5.4 1.3l7.1-6.7M172.3 79.7h24.2v13.6h-24.2zM156.1 86.2a.73 .73 0 0 1 .7-.8 .73 .73 0 0 1 .8 .8M156.1 86.2h-52.8l.6 42.7M157.6 86.2h1M158.6 86.2a.73 .73 0 0 1 .7-.8 .73 .73 0 0 1 .7 .8M160 86.2h1M161 86.2a.73 .73 0 0 1 .7-.8 .73 .73 0 0 1 .7 .8"/>
<path d="M162.4 86.2h11.4M199.5 80.6a1.23 1.23 0 0 1 1.4 .6 1.23 1.23 0 0 1-.2 1.5l-7.1 6.7a3.6 3.6 0 0 1-5.4-1.3 3.6 3.6 0 0 1 2.4-5.1l9-2.4M172.3 101.2h30.8v17.9h-30.8zM173.8 110.4h-4.8v18.2l12-.1v64.1h-71v-5.4M173.8 113.6h-3.4v9.6h13.1v72.6h-76.6v-8.6M67 121.5h-46.2v94h67.7v-28.3M69.4 121.5h.7M72.5 121.5h1.9v7.3M213.9 190.4h4.8h-1.2M213.9 185.5h4.8v-7.3h16.9v31.2M219.9 185.5h-1.2h4.8M223.5 190.4h-4.8v15"/>
<circle cx="191.5" cy="59.3" r="2.42"/>
<circle cx="199.9" cy="54.6" r=".73"/>
<circle cx="191.5" cy="86.5" r="2.42"/>
<circle cx="199.9" cy="81.8" r=".73"/>
<circle cx="192.3" cy="110.2" r="7.3"/>
<circle cx="192.3" cy="110.2" r="5.1"/>
<circle cx="192.3" cy="110.2" r="5"/>
<circle cx="192.3" cy="110.2" r="4.8"/>
<circle cx="192.3" cy="110.2" r="4.6"/>
</g>
<path d="M0 12.5h266.9v203.4" fill="none" stroke="#808080" stroke-width=".17"/>
<text font-size="6.8" fill="#808080" x="117.6" y="172.7">-</text>
<text font-size="5.1" fill="#808080" x="124.3" y="172.7">+</text>
<g font-size="2.5" fill="#808080">
<text x="15" y="29.9">LED Display</text>
<text x="67.1" y="49.9">I2C</text>
<text x="180.5" y="55.2">Servo</text>
<text x="180.5" y="82.4">Servo</text>
<text x="178" y="103.1">Joystick</text>
<text x="115.7" y="177.1">ARDUINO</text>
</g>
<g font-size="2.2" fill="#808080">
<text x="36" y="35.3">VSS</text>
<text x="56.7" y="35.3">VSS</text>
<text x="36" y="38.4">VDD</text>
<text x="36" y="41.4">VO</text>
<text x="56.4" y="38.4">VDD</text>
<text x="58" y="41.4">VO</text>
<text x="64.4" y="39" transform="rotate(-90 64.4 39)">GND</text>
<text x="67.5" y="39" transform="rotate(-90 67.5 39)">VCC</text>
<text x="70.6" y="39" transform="rotate(-90 70.6 39)">SDA</text>
<text x="73.7" y="39" transform="rotate(-90 73.7 39)">SCL</text>
<text x="36" y="44.5">RS</text>
<text x="36" y="47.6">E</text>
<text x="58" y="44.5">RS</text>
<text x="59.7" y="47.6">E</text>
<text x="36" y="50.7">D0</text>
<text x="36" y="53.7">D1</text>
<text x="58.2" y="50.7">D0</text>
<text x="58.5" y="53.7">D1</text>
<text x="36" y="56.8">D2</text>
<text x="36" y="59.8">D3</text>
<text x="58.2" y="59.8">D3</text>
<text x="58.3" y="56.8">D2</text>
<text x="176.8" y="59.9">PWM</text>
<text x="177" y="56.8">+</text>
<text x="36" y="62.9">D4</text>
<text x="36" y="66">D5</text>
<text x="58.2" y="66">D5</text>
<text x="58.2" y="62.9">D4</text>
<text x="176.8" y="62.9">-</text>
<text x="36" y="69">D6</text>
<text x="58.2" y="69">D6</text>
<text x="36" y="72.1">D7</text>
<text x="36" y="75.1">A</text>
<text x="58.2" y="72.1">D7</text>
<text x="59.8" y="75.1">A</text>
<text x="36" y="78.3">K</text>
<text x="59.6" y="78.3">K</text>
<text x="177" y="83.9">+</text>
<text x="176.8" y="87">PWM</text>
<text x="176.8" y="90.1">-</text>
<text x="175.3" y="105.1">GND</text>
<text x="175.3" y="108.2">VDD</text>
<text x="175.3" y="111.2">Vrx</text>
<text x="175.3" y="114.3">Vry</text>
<text x="175.3" y="117.4">SW</text>
<text x="81.3" y="133.7" transform="rotate(-90 81.3 133.7)">13</text>
<text x="84.4" y="133.7" transform="rotate(-90 84.4 133.7)">12</text>
<text x="87.5" y="133.7" transform="rotate(-90 87.5 133.7)">11</text>
<text x="90.6" y="133.7" transform="rotate(-90 90.6 133.7)">10</text>
<text x="93.6" y="132.8" transform="rotate(-90 93.6 132.8)">9</text>
<text x="96.7" y="132.8" transform="rotate(-90 96.7 132.8)">8</text>
<text x="101.6" y="132.8" transform="rotate(-90 101.6 132.8)">7</text>
<text x="104.7" y="132.8" transform="rotate(-90 104.7 132.8)">6</text>
<text x="107.8" y="132.8" transform="rotate(-90 107.8 132.8)">5</text>
<text x="110.8" y="132.8" transform="rotate(-90 110.8 132.8)">4</text>
<text x="113.9" y="132.8" transform="rotate(-90 113.9 132.8)">3</text>
<text x="117" y="132.8" transform="rotate(-90 117 132.8)">2</text>
<text x="120.1" y="132.8" transform="rotate(-90 120.1 132.8)">1</text>
<text x="123.1" y="132.8" transform="rotate(-90 123.1 132.8)">0</text>
<text x="129.3" y="133.7" transform="rotate(-90 129.3 133.7)">14</text>
<text x="132.4" y="133.7" transform="rotate(-90 132.4 133.7)">15</text>
<text x="135.4" y="133.7" transform="rotate(-90 135.4 133.7)">16</text>
<text x="138.5" y="133.7" transform="rotate(-90 138.5 133.7)">17</text>
<text x="141.6" y="133.7" transform="rotate(-90 141.6 133.7)">18</text>
<text x="144.7" y="133.7" transform="rotate(-90 144.7 133.7)">19</text>
<text x="147.7" y="133.7" transform="rotate(-90 147.7 133.7)">20</text>
<text x="150.8" y="133.7" transform="rotate(-90 150.8 133.7)">21</text>
<text x="154.5" y="132.5">22</text>
<text x="154.5" y="135.6">24</text>
<text x="154.5" y="138.7">26</text>
<text x="154.5" y="141.8">28</text>
<text x="154.5" y="144.8">30</text>
<text x="154.5" y="147.9">32</text>
<text x="154.5" y="144.8">31</text>
<text x="164.9" y="144.8">31</text>
<text x="164.9" y="147.9">33</text>
<text x="154.5" y="151">34</text>
<text x="154.5" y="154.1">36</text>
<text x="164.9" y="151">35</text>
<text x="164.9" y="154.1">37</text>
<text x="154.5" y="157.1">38</text>
<text x="154.5" y="160.2">40</text>
<text x="164.9" y="157.1">39</text>
<text x="164.9" y="160.2">41</text>
<text x="154.5" y="163.3">42</text>
<text x="154.5" y="166.3">44</text>
<text x="164.9" y="163.3">43</text>
<text x="164.9" y="166.3">45</text>
<text x="154.5" y="169.4">46</text>
<text x="154.5" y="172.5">48</text>
<text x="164.9" y="169.4">47</text>
<text x="164.9" y="172.5">49</text>
<text x="154.5" y="175.6">50</text>
<text x="154.5" y="178.6">52</text>
<text x="164.9" y="175.6">51</text>
<text x="164.9" y="178.6">53</text>
<text x="107.7" y="185.2" transform="rotate(-90 107.7 185.2)">A0</text>
<text x="110.7" y="185.2" transform="rotate(-90 110.7 185.2)">A1</text>
<text x="113.8" y="185.2" transform="rotate(-90 113.8 185.2)">A2</text>
<text x="116.9" y="185.2" transform="rotate(-90 116.9 185.2)">A3</text>
<text x="120" y="185.2" transform="rotate(-90 120 185.2)">A4</text>
<text x="123" y="185.2" transform="rotate(-90 123 185.2)">A5</text>
<text x="126.1" y="185.2" transform="rotate(-90 126.1 185.2)">6</text>
<text x="129.2" y="185.2" transform="rotate(-90 129.2 185.2)">A7</text>
<text x="135.3" y="185.2" transform="rotate(-90 135.3 185.2)">A8</text>
<text x="138.4" y="185.2" transform="rotate(-90 138.4 185.2)">A9</text>
<text x="141.5" y="185.2" transform="rotate(-90 141.5 185.2)">A10</text>
<text x="144.5" y="185.2" transform="rotate(-90 144.5 185.2)">A11</text>
<text x="147.6" y="185.2" transform="rotate(-90 147.6 185.2)">A12</text>
<text x="150.7" y="185.2" transform="rotate(-90 150.7 185.2)">A13</text>
<text x="153.8" y="185.2" transform="rotate(-90 153.8 185.2)">A14</text>
<text x="156.8" y="185.2" transform="rotate(-90 156.8 185.2)">A15</text>
</g>
<g font-size="2" fill="#808080">
<text x="46.5" y="129.7">MADE</text>
<text x="46.5" y="132.1">IN ITALY</text>
<text x="142.3" y="176.7">2560</text>
<text x="153.5" y="178.2" transform="rotate(-90 153.5 178.2)">DIGITAL</text>
</g>
<g font-size="1.9" fill="#808080">
<text x="75.2" y="136.7" transform="rotate(-90 75.2 136.7)">AREF</text>
<text x="78.3" y="135.6" transform="rotate(-90 78.3 135.6)">GND</text>
</g>
<g font-size="1.7" fill="#808080">
<text x="261.6" y="80.7" transform="rotate(-90 261.6 80.7)">GND</text>
<text x="265.1" y="80.6" transform="rotate(-90 265.1 80.6)">VCC</text>
<text x="80.9" y="137.1">PWM</text>
<text x="74.7" y="139.8">L</text>
<text x="118" y="140.8">COMMUNICATION</text>
<text x="73.6" y="149.5">RX</text>
<text x="73.7" y="146.8">TX</text>
<text x="136.4" y="148.2">ON</text>
<text x="94.9" y="181.1">POWER</text>
<text x="105.5" y="180.8">ANALOG IN</text>
<text x="211.9" y="185.1">10uF</text>
<text x="102.2" y="205.1">GND</text>
<text x="102.3" y="209">VCC</text>
</g>
<g font-size="1.5" fill="#808080">
<text x="82.1" y="166.7" transform="rotate(-90 82.1 166.7)">WWW.ARDUINO.CC</text>
<text x="82.7" y="185.2" transform="rotate(-90 82.7 185.2)">IOREF</text>
<text x="85.8" y="185.2" transform="rotate(-90 85.8 185.2)">RESET</text>
<text x="88.8" y="185.2" transform="rotate(-90 88.8 185.2)">3.3V</text>
<text x="91.9" y="185.2" transform="rotate(-90 91.9 185.2)">5V</text>
<text x="95" y="185.2" transform="rotate(-90 95 185.2)">GND</text>
<text x="98.1" y="185.2" transform="rotate(-90 98.1 185.2)">GND</text>
<text x="101.1" y="185.2" transform="rotate(-90 101.1 185.2)">Vin</text>
</g>
<g font-size="1.4" fill="#808080">
<text x="120" y="138.1" transform="rotate(-90 120 138.1)">TX0</text>
<text x="123" y="138.1" transform="rotate(-90 123 138.1)">RX0</text>
<text x="129.2" y="138.1" transform="rotate(-90 129.2 138.1)">TX3</text>
<text x="132.2" y="138.1" transform="rotate(-90 132.2 138.1)">RX3</text>
<text x="135.3" y="138.1" transform="rotate(-90 135.3 138.1)">TX2</text>
<text x="138.4" y="138.1" transform="rotate(-90 138.4 138.1)">RX2</text>
<text x="141.5" y="138.1" transform="rotate(-90 141.5 138.1)">TX1</text>
<text x="144.5" y="138.1" transform="rotate(-90 144.5 138.1)">RX1</text>
<text x="147.6" y="138.1" transform="rotate(-90 147.6 138.1)">SDA</text>
<text x="150.7" y="138.1" transform="rotate(-90 150.7 138.1)">SCL</text>
</g>
<text font-size="1.3" fill="#808080" x="164.9" y="181.7">GND</text>
</svg>
